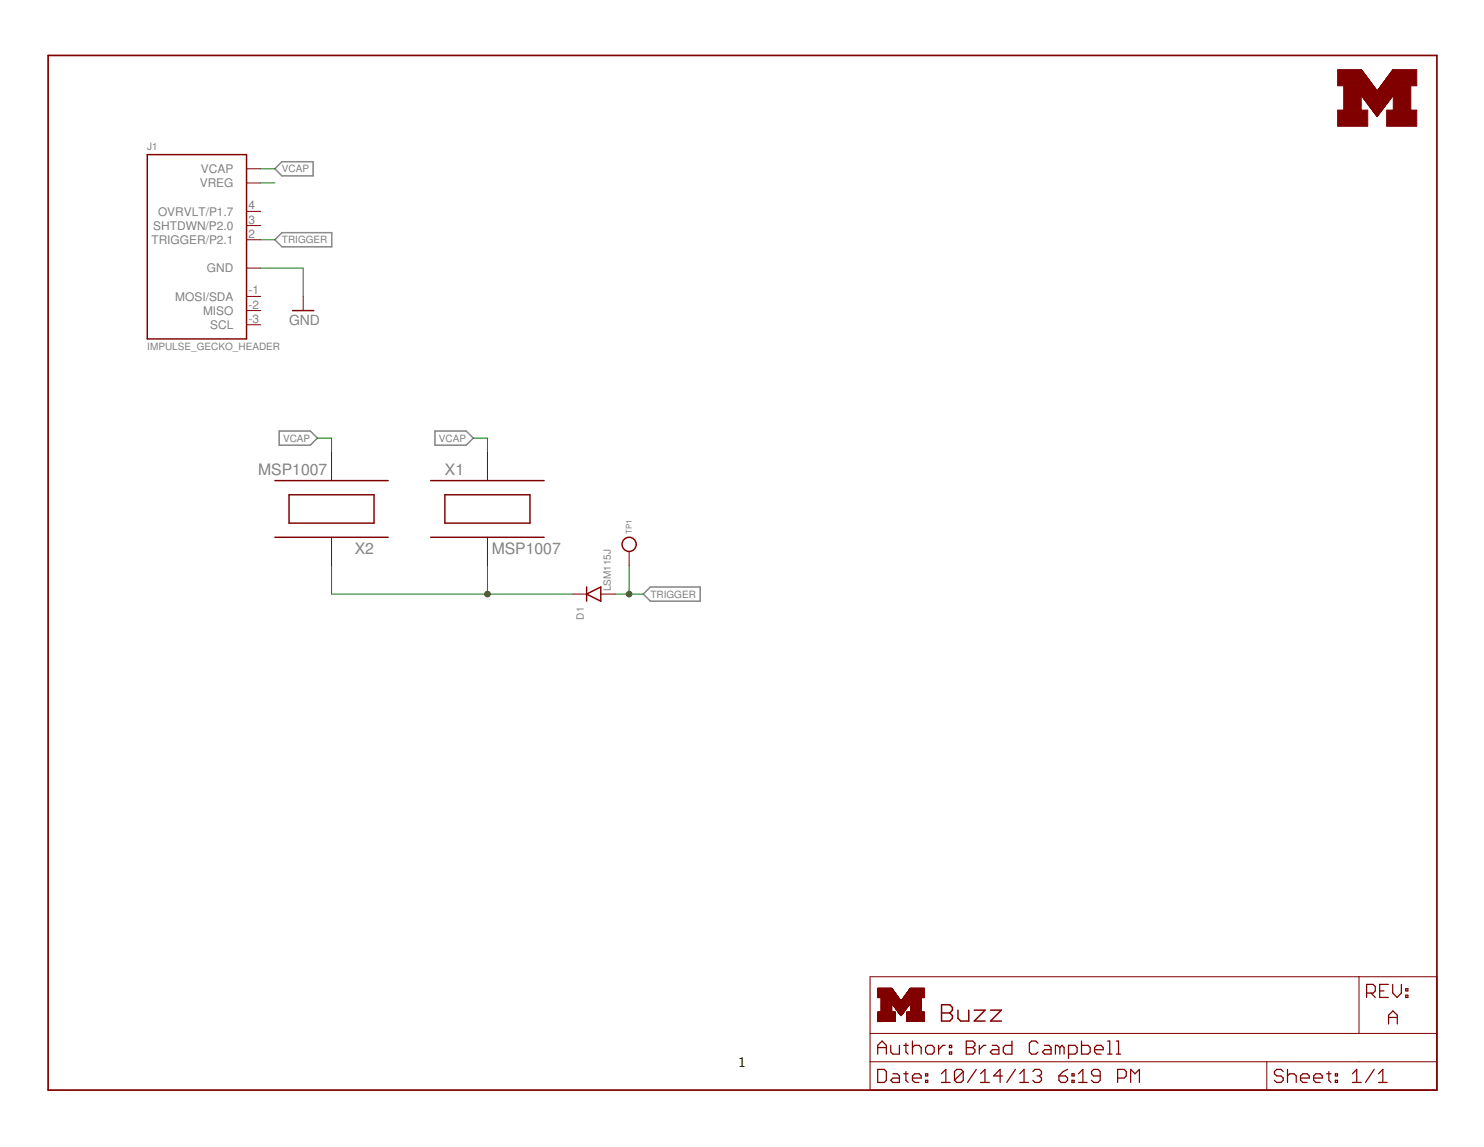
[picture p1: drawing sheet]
<svg xmlns="http://www.w3.org/2000/svg" width="279mm" height="216mm" viewBox="0 0 279 216" stroke-linecap="round" stroke-linejoin="round" font-family="sans-serif">
<path d="M51.8 31.8l1.3-1.4h5.8v2.7h-5.8zM51.8 45.1l1.3-1.3h9.4v2.7h-9.4zM52.6 81.1h5.8l1.4 1.4-1.4 1.3h-5.8zM81.9 81.1h5.9l1.3 1.4-1.3 1.3h-5.9zM121.1 111.8l1.3-1.3h9.4v2.7h-9.4z" fill="none" stroke="#808080" stroke-width=".28"/>
<path d="M9.1 10.4h261.4v194.8h-261.4z" fill="none" stroke="#800000" stroke-width=".32"/>
<g fill="none" stroke="#800000" stroke-width=".19">
<path d="M256.3 17.9l3 4 3-4M256.3 17.9h6.1M256.3 17.8h6.1M256.3 17.7h6.1M256.3 17.6h6.1M256.3 17.5h6.1M256.3 17.4h6.1M256.3 17.3h6.1M256.3 17.2h6.1M256.3 17.1h6.1M256.3 17l2.9 .1M256.3 17h2.9"/>
<path d="M256.3 16.9l2.9 .1M256.3 16.9h2.8M256.3 16.8l2.8 .1M256.3 16.8h2.8M256.3 16.7l2.7 .1M256.3 16.7h2.7M256.3 16.6h2.6M256.3 16.5h2.5M256.3 16.4h2.5M256.3 16.4h2.4M256.3 16.3h2.4M256.3 16.2l2.4 .1"/>
<path d="M256.3 16.2h2.3M256.3 16.1l2.3 .1M256.3 16.1h2.2M256.3 16l2.2 .1M256.3 16h2.2M256.3 15.9l2.1 .1M256.3 15.9h2.1M256.3 15.8h2M256.3 15.7l2 .1M256.3 15.7h2M256.3 15.7h1.9M256.3 15.6h1.9"/>
<path d="M256.3 15.6h1.8M256.3 15.5h1.8M256.3 15.4l1.8 .1M256.3 15.4h1.7M256.3 15.3l1.7 .1M256.3 15.3h1.6M256.3 13.1l3 4 3-4h.1v4.8h-6.1zM256.3 18h6M256.3 15.2h1.6M256.3 15.1l1.5 .1M256.3 15.1h1.5M256.3 15h1.5"/>
<path d="M256.3 15h1.4M256.3 14.9h1.4M256.3 14.9h1.3M256.3 14.8h1.3M256.3 14.7l1.2 .1M256.3 14.7h1.2M256.3 14.6h1.2M256.3 14.6h1.1M256.3 14.5h1.1M256.3 14.4h1M256.3 14.4h.9M256.3 14.3h.9"/>
<path d="M256.3 14.2h.9M256.3 14.2h.8M256.3 14.1h.8M256.3 14.1h.7M256.3 14h.7M256.3 13.9h.6M256.3 13.8h.6M256.3 13.8h.5M256.3 13.7h.5M256.3 13.6h.4M256.3 13.6h.3M256.3 13.5h.3"/>
<path d="M256.3 13.4h.3M256.3 13.4h.2M256.3 13.3h.2M256.3 13.2h.1M256.4 18.1h5.8M256.4 18.2h5.7M256.5 18.2h5.6M256.5 18.3h5.6M256.5 18.3h5.5M256.6 18.4h5.4M256.7 18.4h5.2M256.7 18.5h5.2"/>
<path d="M256.8 18.5h5.1M256.8 18.6h5M256.8 18.7h4.9M256.9 18.7h4.8M256.9 18.8h4.8M256.9 18.8h4.7M257 18.9h4.6M257.1 19h4.4M257.1 19.1h4.3M257.2 19.1h4.2M257.2 19.2h4.2M257.3 19.2h4"/>
<path d="M257.3 19.3h4M257.4 19.4h3.8M257.5 19.5h3.6M257.5 19.6h3.6M257.5 19.6h3.5M257.6 19.7h3.4M257.6 19.7h3.3M257.7 19.8h3.2M257.7 19.9h3.2M257.8 19.9h3M259.4 17.1h3M259.4 17h3"/>
<path d="M259.5 16.9h2.9M259.5 16.8h2.9M259.6 16.8h2.8M259.6 16.7h2.8M259.7 16.6h2.7M259.8 16.5h2.6M259.8 16.4h2.6M259.9 16.3h2.5M260 16.2h2.4M260.1 16.1h2.3M260.1 16h2.3M260.2 16h2.2"/>
<path d="M260.2 15.9h2.2M260.3 15.8h2.1M260.3 15.7h2.1M260.4 15.7h2M260.4 15.6h2M260.5 15.5h1.9M260.6 15.4h1.8M260.6 15.3h1.8M260.7 15.3h1.7M260.7 15.2h1.7M260.8 15.2h1.6M260.8 19.9l-3 .1"/>
<path d="M260.8 15.1h1.6M260.8 15h1.6M260.9 15h1.5M260.9 14.9h1.5M261 14.9h1.4M261 14.8h1.4M261.1 14.7h1.3M261.1 14.6h1.3M261.2 14.6h1.2M261.2 14.5h1.2M261.3 14.4h1.1M261.4 14.3h1"/>
<path d="M261.4 14.2h1M261.5 14.2h.9M261.5 14.1h.9M261.6 14h.8M261.7 13.9h.7M261.7 13.8h.7M261.8 13.8h.6M261.8 18.6h-5M261.8 13.7h.6M261.9 13.6h.5M262 13.5h.4M262 13.4h.4"/>
<path d="M262.1 13.4h.3M262.1 13.3h.3M262.2 13.2h.2M46.4 31.8h2.7M46.4 34.4h2.7M46.4 39.8h2.7M257.8 20h3M257.9 20h2.8M257.9 20.1h2.8M257.9 20.1h2.7M258 20.2h2.6M258 20.3h2.5"/>
<path d="M258.1 20.3h2.4M258.1 20.4h2.4M258.1 20.4h2.3M258.2 20.5h2.2M258.2 20.5h2.1M258.2 20.6h2.1M258.3 20.6h2M258.3 20.7h1.9M258.4 20.7h1.8M258.4 20.8h1.7M258.5 20.9h1.6M258.5 20.9h1.5"/>
<path d="M258.6 21h1.4M258.6 21h1.3M258.6 21.1h1.3M258.7 21.1h1.2M258.7 21.2h1.2M258.7 21.2h1.1M258.8 21.3h1M258.8 21.3h.9M258.8 21.4h.9M258.9 21.4h.8M259 21.5h.6M259 21.6h.5"/>
<path d="M259.1 21.7h.4M259.1 21.7h.3M259.1 21.8h.3M259.2 21.8h.2M259.2 21.9h.1M46.4 50.5h2.7M46.4 42.5h2.7M46.4 45.1h2.7M46.4 55.8h2.7M46.4 58.5h2.7M57.1 55.8v2.7M46.4 61.1h2.7"/>
<path d="M62.4 85.1v5.4M91.8 85.1v5.4M62.4 101.1v5.4M91.8 101.1v5.4M107.8 111.8h2.6M113.1 111.8h2.7M118.4 103.8v2.7M163.8 183.9h106.7v21.3h-106.7zM163.8 199.9h106.7M163.8 194.5h106.7M165.3 192.2h3.3M165.3 192.1h3.3"/>
<path d="M165.3 192h3.3M165.3 191.9h3.3M165.3 191.8h3.3M165.3 191.7h3.3M165.3 191.6h3.3M165.3 191.5h3.3M165.3 191.4h3.3M165.3 191.3h3.3M165.3 191.2h3.3M165.3 191.1h3.3M165.3 191h3.3M165.3 190.9h3.3"/>
<path d="M165.3 190.8h3.3M165.3 190.7h3.3M165.3 190.6h3.3M165.3 190.5h3.3M165.3 187.8h3.9M165.3 187.7h3.8M165.3 187.6l3.8 .1M165.3 187.6h3.8M165.3 187.6h3.7M165.3 187.5h3.7M165.3 187.4h3.6M165.3 187.3h3.5"/>
<path d="M165.3 187.2l3.5 .1M165.3 187.2h3.4M165.3 187.1l3.4 .1M165.3 187.1h3.4M165.3 187l3.4 .1M165.3 187h3.3M165.3 186.9h3.3M165.3 186.9h3.2M165.3 186.8h3.2M165.3 186.8h3.1M165.3 186.7h3.1M165.3 186.6h3.1"/>
<path d="M165.3 186.6h3M165.3 186.5h3M165.3 186.5h2.9M165.3 186.4h2.9M165.3 186.3h2.8M165.3 186.2l2.8 .1M165.3 186.2h2.7M165.3 186.1l2.7 .1M165.3 186.1h2.7M165.3 186.1h2.6M165.3 186h2.6M165.9 190.4h2"/>
<path d="M165.9 190.3h2M165.9 190.2h2M165.9 190.1h2M165.9 190h2M165.9 189.9h2M165.9 189.8h2M165.9 189.7h2M165.9 189.6h2M165.9 189.5h2M165.9 189.4h2M165.9 189.3h2M165.9 189.2h2"/>
<path d="M165.9 189.1h2M165.9 189h2M165.9 188.9h2M165.9 188.9h5.5M165.9 188.8h7.5M165.9 188.7h7.5M165.9 188.6h7.5M165.9 188.5h7.5M165.9 188.4h7.5M165.9 188.4h3.7M165.9 188.3h3.6M165.9 188.2h3.6"/>
<path d="M165.9 188.1h3.5M165.9 188h3.4M165.9 187.9l3.4 .1M165.9 187.9h3.4M165.9 187.8h3.3M168 189h3.3M168.1 189.1h3.1M168.1 189.2h3.1M168.2 189.3h2.9M168.2 189.3h2.8M168.3 189.3h2.7M168.3 189.4h2.6"/>
<path d="M168.4 189.5h2.5M168.4 189.6h2.4M168.5 189.6h2.3M168.5 189.7h2.3M168.6 189.7h2.1M168.6 192.3h-3.3M168.6 189.8h2.1M168.6 190.6h-3.3M168.7 189.9h1.9M168.8 190.1h1.7M168.8 190.1h1.6M168.9 190.2h1.5"/>
<path d="M168.9 190.2h1.4M169 190.3h1.3M169 190.4h1.3M169.1 190.4h1.1M169.1 190.5h1.1M169.1 190.6h1M169.2 190.6h.9M169.2 190.7h.8M169.3 190.7h.7M169.3 190.8h.6M169.4 190.9h.5M169.4 190.9h.4"/>
<path d="M169.5 191h.3M169.5 191.1h.2M169.6 191.1h.1M169.6 191.2h.1M169.7 188.4h3.7M169.7 188.3h3.7M169.8 191l-.3 .1M169.8 188.3h3.6M169.8 188.2h3.6M169.9 188.1h3.5M169.9 188h3.5M170 188h3.4"/>
<path d="M170 190.8h-.7M170 187.9h3.4M170.1 187.9h3.3M170.1 187.7h3.9M170.2 190.5h-1.1M170.2 187.7h3.8M170.2 187.6h3.8M170.3 187.6h3.7M170.3 187.5h3.7M170.4 187.4h3.6M170.4 187.3h3.6M170.5 187.3h3.5"/>
<path d="M170.5 190h-1.7M170.6 187.2h3.4M170.6 187.1h3.4M170.7 187h3.3M170.7 192.3h3.3M170.7 192.2h3.3M170.7 192.1h3.3M170.7 192h3.3M170.7 191.9h3.3M170.7 191.8h3.3M170.7 191.7h3.3M170.7 191.6h3.3"/>
<path d="M170.7 191.5h3.3M170.7 191.4h3.3M170.7 191.3h3.3M170.7 191.2h3.3M170.7 191.1h3.3M170.7 191h3.3M170.7 190.9h3.3M170.7 190.8h3.3M170.7 190.7h3.3M170.7 190.6h3.3M170.7 190.5h3.3M170.8 186.9h3.2"/>
<path d="M170.8 186.8h3.2M170.9 186.8h3.1M170.9 186.7h3.1M170.9 186.6h3.1M171 189.4h-2.7M171 186.6h3M171 186.5h3M171.1 186.5h2.9M171.1 186.4h2.9M171.1 189.2h-2.9M171.2 186.4h2.8M171.2 186.3h2.8"/>
<path d="M171.3 189h-3.3M171.3 186.2h2.7M171.3 188.9h-3.3M171.3 188.9h.1M171.3 186.1h2.7M171.4 186.1h2.6M171.4 190.5h.1M171.4 186h2.6M171.4 190.4h2M171.4 190.3h2M171.4 190.2h2M171.4 190.1h2"/>
<path d="M171.4 190h2M171.4 189.9h2M171.4 189.8h2M171.4 189.7h2M171.4 189.6h2M171.4 189.5h2M171.4 189.4h2M171.4 189.3h2M171.4 189.2h2M171.4 189.1h2M171.4 189h2M171.4 188.9h2"/>
<path d="M173.4 187.8h.1M174 187.8h-3.9M238.5 199.9v5.3M255.9 183.9v10.6"/>
</g>
<g fill="none" stroke="#800000" stroke-width=".23">
<path d="M165.2 198.4v-1.6l.9-.8 .8 .8v1.6M165.2 197.2h1.7M167.7 196.8v1.2l.4 .4h1.2v-1.6M170.2 196.8h.8M170.6 196.4v1.6l.4 .4M171.8 196v2.4M171.8 197.2l.4-.4h.8l.4 .4v1.2M174.7 196.8h.8l.4 .4v.8l-.4 .4h-.8l-.4-.4v-.8zM176.7 196.8v1.6M177.9 196.8h-.4l-.8 .8M178.8 196.8h.4v.4h-.4zM178.8 198h.4v.4h-.4z"/>
<path d="M181.9 197.2h1.3M181.9 196h1.3l.4 .4v.4l-.4 .4 .4 .4v.4l-.4 .4h-1.3zM184.4 196.8v1.6M185.6 196.8h-.4l-.8 .8M186.8 196.8h.9l.4 .4v1.2h-1.3l-.4-.4 .4-.4h1.3M190.5 196v2.4h-1.2l-.4-.4v-.8l.4-.4h1.2M195.4 196.4l-.4-.4h-.8l-.4 .4v1.6l.4 .4h.8l.4-.4M196.7 196.8h.8l.4 .4v1.2h-1.2l-.4-.4 .4-.4h1.2M199.5 197.2l-.4-.4h-.4v1.6M199.5 197.2v1.2M199.5 197.2l.4-.4 .4 .4v1.2M201.2 198.4h1.2l.4-.4v-.8l-.4-.4h-1.2v2.4"/>
<path d="M203.6 196v2.4h1.3l.4-.4v-.8l-.4-.4h-1.3M206.1 197.6h1.6v-.4l-.4-.4h-.8l-.4 .4v.8l.4 .4h.8M208.5 198.4h.9M208.5 196h.4v2.4M210.2 198.4h.8M210.2 196h.4v2.4M257.3 186.9h1.2l.4-.4v-.8l-.4-.4h-1.2v2.4M258.1 186.9l.8 .8M259.8 186.5h.8M261.4 185.3h-1.6v2.4h1.6M261.4 192.7v-1.6l.9-.8 .8 .8v1.6M261.4 191.5h1.7"/>
<path d="M262.2 185.3v1.6l.8 .8 .8-.8v-1.6M264.7 187.3h.4v.4h-.4zM264.7 186.1h.4v.4h-.4zM165.2 201.3h1.3l.4 .4v1.6l-.4 .5h-1.3zM168.1 202.1h.8l.4 .4v1.3h-1.2l-.4-.5 .4-.4h1.2M170.2 202.1h.8M170.6 201.7v1.6l.4 .5M171.8 202.9h1.6v-.4l-.4-.4h-.8l-.4 .4v.8l.4 .5h.8M174.3 203.3h.4v.5h-.4zM174.3 202.1h.4v.4h-.4zM177.2 203.8h1.7M177.2 202.1l.9-.8v2.5"/>
<path d="M181.4 201.7v1.6l-.5 .5h-.8l-.4-.5M181.4 201.7l-.5-.4h-.8l-.4 .4v1.6M181.4 201.7l-1.7 1.6M183.8 201.3l-1.6 2.5M184.6 203.8h1.7M184.6 202.1l.8-.8v2.5M188.7 202.5h-1.6l1.2-1.2v2.5M191.2 201.3l-1.7 2.5M192 203.8h1.6M192 202.1l.8-.8v2.5M194.5 201.7l.4-.4h.8l.4 .4v.4l-.4 .4M195.3 202.5h.4"/>
<path d="M195.7 202.5l.4 .4v.4l-.4 .5h-.8l-.4-.5M199.4 202.5h1.2l.4 .4v.4l-.4 .5h-.8l-.4-.5zM201 201.3l-.8 .4-.8 .8M201.8 203.3h.4v.5h-.4zM201.8 202.1h.4v.4h-.4zM203.1 203.8h1.6M203.1 202.1l.8-.8v2.5M207.1 202.5h-1.2l-.4-.4v-.4l.4-.4h.8l.4 .4v1.6l-.4 .5h-.8l-.4-.5M210.4 202.9h1.2l.4-.4v-.8l-.4-.4h-1.2v2.5M212.9 203.8v-2.5l.8 .8 .8-.8v2.5M241.6 201.7l-.4-.4h-.8l-.5 .4v.4l.5 .4h.8l.4 .4v.4l-.4 .5h-.8l-.5-.5M242.4 202.5l.4-.4h.8l.5 .4v1.3"/>
<path d="M242.4 201.3v2.5M244.9 202.9h1.6v-.4l-.4-.4h-.8l-.4 .4v.8l.4 .5h.8M247.3 202.9h1.7v-.4l-.4-.4h-.9l-.4 .4v.8l.4 .5h.9M249.8 202.1h.8M250.2 201.7v1.6l.4 .5M251.4 203.3h.4v.5h-.4zM251.4 202.1h.4v.4h-.4zM254.6 203.8h1.7M254.6 202.1l.8-.8v2.5M258.7 201.3l-1.6 2.5M259.5 203.8h1.7M259.5 202.1l.8-.8v2.5"/>
</g>
<g fill="none" stroke="#800000" stroke-width=".28">
<path d="M27.7 29.1h18.7v34.7h-18.7zM55.1 58.5h4M51.8 90.5h21.3M54.4 93.1h16v5.4h-16zM81.1 90.5h21.3M83.8 93.1h16v5.4h-16zM51.8 101.1h21.3M81.1 101.1h21.3M110.4 111.8l2.7-1.3v2.7zM110.4 110.5v2.7M177.3 189.1h1.5l.5 .5v.5l-.5 .6 .5 .5v.5l-.5 .5h-1.5zM177.3 190.7h1.5"/>
<path d="M180.4 190.1v1.6l.5 .5h1.5v-2.1M183.4 190.1h2.1l-2.1 2.1h2.1M186.5 190.1h2l-2 2.1h2"/>
<circle cx="118.4" cy="102.5" r="1.33"/>
</g>
<g fill="#800000" stroke="#800000" stroke-width=".19">
<path d="M251.8 13.1h4.5v3.1h-4.5z"/>
<path d="M253 16.2h3.3v4.5h-3.3z"/>
<path d="M251.8 20.7h5.7v3.1h-5.7z"/>
<path d="M261.1 20.7h5.6v3.1h-5.6z"/>
<path d="M262.3 16.2h3.3v4.5h-3.3z"/>
<path d="M262.3 13.1h4.4v3.1h-4.4z"/>
</g>
<path d="M49.1 31.8h2.7M49.1 34.4h2.7M49.1 50.5h8v5.3M49.1 45.1h2.7M59.8 82.5h2.6v2.6M89.1 82.5h2.7v2.6M62.4 106.5v5.3h45.4M91.8 106.5v5.3M115.8 111.8h5.3M118.4 106.5v5.3" fill="none" stroke="#008000" stroke-width=".19"/>
<g fill="#008000" stroke="#008000" stroke-width=".19">
<circle cx="91.8" cy="111.8" r=".53"/>
<circle cx="118.4" cy="111.8" r=".53"/>
</g>
<g font-size="3" fill="#808080">
<text x="48.6" y="89.4">MSP1007</text>
<text x="83.8" y="89.4">X1</text>
<text x="66.8" y="104.3">X2</text>
<text x="92.6" y="104.3">MSP1007</text>
</g>
<text font-size="2.7" x="139" y="200.9">1</text>
<text font-size="2.6" fill="#808080" x="54.4" y="61.1">GND</text>
<g font-size="2.2" fill="#808080">
<text x="37.6" y="35.3">VREG</text>
<text x="37.8" y="32.6">VCAP</text>
<text x="29.8" y="40.6">OVRVLT/P1.7</text>
<text x="46.8" y="39.4">4</text>
<text x="28.5" y="45.9">TRIGGER/P2.1</text>
<text x="28.9" y="43.3">SHTDWN/P2.0</text>
<text x="46.8" y="42.1">3</text>
<text x="46.8" y="44.7">2</text>
<text x="39" y="51.3">GND</text>
<text x="33" y="56.6">MOSI/SDA</text>
<text x="38.2" y="59.3">MISO</text>
<text x="46.8" y="55.4">-1</text>
<text x="46.8" y="58.1">-2</text>
<text x="39.6" y="61.9">SCL</text>
<text x="46.8" y="60.8">-3</text>
</g>
<g font-size="1.9" fill="#808080">
<text x="27.7" y="28.3">J1</text>
<text x="53.1" y="32.4">VCAP</text>
<text x="53.1" y="45.8">TRIGGER</text>
<text x="27.7" y="65.9">IMPULSE_GECKO_HEADER</text>
<text x="53.3" y="83.1">VCAP</text>
<text x="82.6" y="83.1">VCAP</text>
<text x="115" y="111.3" transform="rotate(-90 115 111.3)">LSM115J</text>
<text x="122.5" y="112.5">TRIGGER</text>
<text x="109.9" y="116.6" transform="rotate(-90 109.9 116.6)">D1</text>
</g>
<text font-size="1.5" fill="#808080" x="119" y="100.5" transform="rotate(-90 119 100.5)">TP1</text>
</svg>
